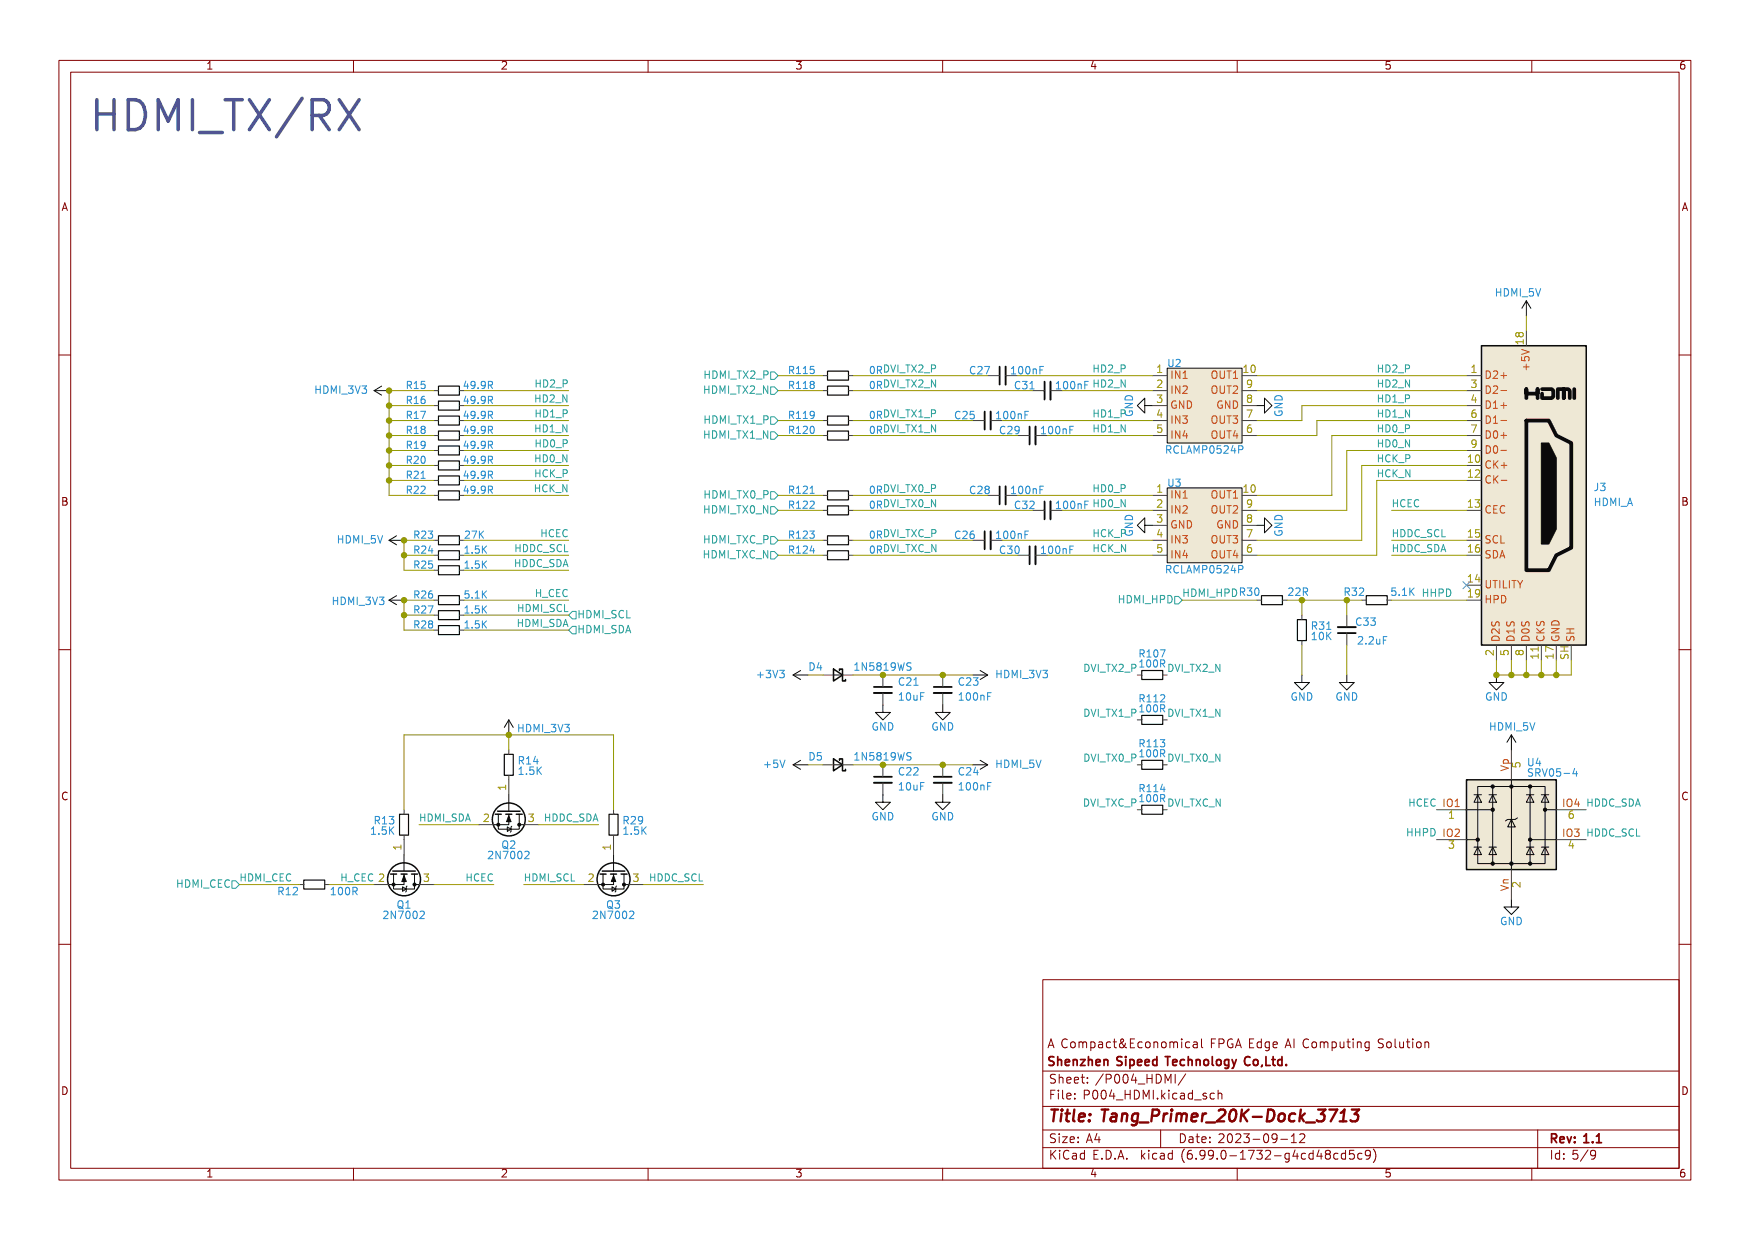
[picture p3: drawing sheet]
<svg xmlns="http://www.w3.org/2000/svg" width="297mm" height="210mm" viewBox="0 0 297 210" stroke-linecap="round" stroke-linejoin="round" font-family="sans-serif">
<g fill="none" stroke="#840000" stroke-width=".17">
<path d="M10 10.2h277v190.1h-277zM12 12.2h273v186.1h-273zM60 10.2v2M110 10.2v2M160 10.2v2M210 10.2v2M260 10.2v2M10 60.2h2M285 60.2h2M10 110.2h2M285 110.2h2M10 160.2h2"/>
<path d="M177 166.3h108v32h-108zM233.9 176.7l.2 .2 .6 .3 .1 .2-.1 .3-.2 .1-.6-.1M234.8 176.4l-.6-.1-.3 .3M235.5 176.9l.4-.1 .3 .3v.4l-.3 .3-.4-.1-.1-.2v-.4zM236.8 176.3v1.3l.2 .2M237.6 176.8l.1 .9 .3 .1 .2-.1M238.2 176.8v1M238.7 176.8h.6M238.9 176.3v1.3l.1 .1 .3 .1M239.8 176.3v.1M239.8 176.8v1M240.6 176.9l.3-.1 .3 .3v.4l-.3 .3-.3-.1-.2-.2v-.4z"/>
<path d="M241.9 176.9l.2-.1 .3 .1 .1 .9M241.9 176.8v1M285 160.2h2M60 198.3v2M110 198.3v2M160 198.3v2M177 194.8h108M177 191.8h108M177 187.8h108M177 181.8h108M185.8 193.4h1M186.5 192.9v1"/>
<path d="M197 191.8v3M197.8 182.3l.5 1.1 .5-1.1v1.5M199.5 182.3v1.5M201.3 182.2l-1.3 2M204.3 185.9l.3 .1 .2 .2v.2l-.5 .1M204.3 185.6h.5M206.1 185.6l-.4-.1-.3 .3v.4l.1 .2h.6M206.8 185.6l.2-.1 .3 .1 .1 .9M206.8 185v1.5M210 198.3v2M217.4 193.3h1.1M219.2 193.9h.8"/>
<path d="M219.2 192.8l.4-.4v1.5M220.6 192.5l.2-.1h.4l.2 .1 .1 .3-.1 .2-.9 .9h1M223.9 195.1l-.4 1.1h1M224.2 195.7v1M225.2 195.8l-.2-.2 .2-.4 .5 .1 .1 .2-.3 .3M225.2 195.8l-.2 .3v.5l.2 .1 .5-.1 .1-.2-.1-.4-.2-.2M225.2 195.8h.3M227.1 195.8l-.4-.1-.3 .3v.4l.1 .2h.6M228.4 195.8l-.4-.1-.3 .3v.4l.1 .2h.6M228.4 195.2v1.5M229.8 195.2h-.7l-.1 .7 .2-.1h.5l.2 .3-.1 .5-.2 .1h-.4l-.2-.1M231.2 195.8l-.5-.1-.2 .3v.4l.1 .2h.6"/>
<path d="M232.6 195.8l-.3 .3h-.4l-.2-.3v-.3l.2-.2 .4-.1 .2 .1a.99 .99 0 0 1-.3 1.4h-.3M233.1 195a1.72 1.72 0 0 1 0 2.3M260 198.3v2M261 191.8v6.5M269.5 195.1l-1.2 2M270.8 195.8l-.3 .3h-.2l-.3-.3v-.3l.1-.2 .4-.1 .3 .1a.99 .99 0 0 1-.4 1.4h-.3"/>
</g>
<path d="M215.9 179.8h.6M216.1 179.3v1.3l.1 .1 .3 .1M217.6 179.9l-.4-.1-.3 .3v.4l.1 .2h.6M217.6 179.3v1.5M218.3 180.7v.1M271 193.9h.8M271.3 192.6l.1-.2v1.5" fill="none" stroke="#840000" stroke-width=".3"/>
<path d="M225.6 188.3h1.4l-1.1 2M227.4 190.3h1.1M227.6 188.9l.6-.6-.2 2M229.5 188.3h1.2l-.8 .8h.3l.3 .1v.7l-.1 .2-.3 .2h-.6l-.3-.2" fill="none" stroke="#840000" stroke-width=".4"/>
<g fill="none" stroke="#0a0a0a" stroke-width=".33">
<path d="M168.1 69.8v3.1M170.7 62.2v3.1M175.8 72.4v3M178.3 64.8v3M168.1 90.2v3M170.7 82.5v3.1M175.8 92.7v3.1M178.3 85.1v3M148.3 117.6h3.1M158.5 117.6h3M227.1 106.4h3M148.3 132.8h3.1"/>
<path d="M158.5 132.8h3"/>
</g>
<g fill="none" stroke="#0a0a0a" stroke-width=".3">
<path d="M167.1 69.8v3.1M169.7 62.2v3.1M174.8 72.4v3M177.3 64.8v3M167.1 90.2v3M169.7 82.5v3.1M174.8 92.7v3.1M177.3 85.1v3M148.3 116.6h3.1M158.5 116.6h3M227.1 107.4h3M148.3 131.8h3.1"/>
<path d="M158.5 131.8h3"/>
</g>
<g fill="none" stroke="#493f36" stroke-width=".17">
<path d="M73.7 73.9h.7M73.7 66.3h.7M73.7 71.4h.7M73.7 68.8h.7M73.7 76.4h.7M73.7 79h.7M78 73.9h.7M78 66.3h.7M78 71.4h.7M78 68.8h.7M78 76.4h.7M78 79h.7"/>
<path d="M139.7 73.9h.8M139.7 63.7h.8M139.7 66.3h.8M139.7 71.4h.8M144 73.9h.8M144 63.7h.8M144 66.3h.8M144 71.4h.8M165.1 71.4h2M167.6 63.7h2.1M168.1 71.4h2.1M170.7 63.7h2"/>
<path d="M172.7 73.9h2.1M175.3 66.3h2M175.8 73.9h2M178.3 66.3h2M195.6 73.9h2.5M195.6 63.7h2.5M195.6 66.3h2.5M195.6 71.4h2.5M195.6 68.8h2.5M210.8 73.9h2.6M210.8 66.3h2.6M210.8 71.4h2.6"/>
<path d="M210.8 68.8h2.6M248.9 73.9h2.6M248.9 63.7h2.6M248.9 66.3h2.6M248.9 71.4h2.6M248.9 68.8h2.6M248.9 76.4h2.6M73.7 91.7h.7M73.7 84.1h.7M73.7 94.2h.7M73.7 81.5h.7M73.7 96.8h.7"/>
<path d="M78 91.7h.7M78 84.1h.7M78 94.2h.7M78 81.5h.7M78 96.8h.7M139.7 91.7h.8M139.7 84.1h.8M139.7 86.6h.8M139.7 94.2h.8M144 91.7h.8M144 84.1h.8M144 86.6h.8"/>
<path d="M144 94.2h.8M165.1 91.7h2M167.6 84.1h2.1M168.1 91.7h2.1M170.7 84.1h2M172.7 94.2h2.1M175.3 86.6h2M175.8 94.2h2M178.3 86.6h2M195.6 91.7h2.5M195.6 84.1h2.5M195.6 86.6h2.5"/>
<path d="M195.6 89.1h2.5M195.6 94.2h2.5M210.8 91.7h2.6M210.8 86.6h2.6M210.8 89.1h2.6M210.8 94.2h2.6M73.7 104.4h.7M73.7 106.9h.7M73.7 101.8h.7M78 104.4h.7M78 106.9h.7M78 101.8h.7"/>
<path d="M139.7 114.5h1.8M143 114.5h1.8M149.9 114.5v2.1M149.9 117.6v2M160 114.5v2.1M160 117.6v2M193 114.5h.8M197.4 114.5h.7M217.7 101.8h.7M221 104.4v.8M221 108.7v.8M228.6 104.4v2"/>
<path d="M228.6 107.4v2.1M235.5 101.8h.7M254 109.5v2.5M256.5 109.5v2.5M259.1 109.5v2.5M261.6 109.5v2.5M68.6 137.4v.8M81.3 139.9h2.5M86.4 127.2v.8M86.4 131.6v3.3M88.9 139.9h2.5M104.1 137.4v.8"/>
<path d="M139.7 129.8h1.8M143 129.8h1.8M149.9 129.8v2M149.9 132.8v2.1M160 129.8v2M160 132.8v2.1M193 137.4h.8M193 129.8h.8M193 122.2h.8M197.4 137.4h.7M197.4 129.8h.7M197.4 122.2h.7"/>
<path d="M243.8 137.4h5.1M256.5 127.2v5.1M264.2 137.4h5M50.8 150.1h.8M55.1 150.1h.8M63.5 150.1h2.5M68.6 141.7v3.3M71.1 150.1h2.6M99.1 150.1h2.5M104.1 141.7v3.3M106.7 150.1h2.5M243.8 142.5h5.1"/>
<path d="M256.5 147.6v5M264.2 142.5h5"/>
</g>
<g fill="none" stroke="#0a0a0a" stroke-width=".2">
<path d="M74.4 65.5h3.6v1.6h-3.6zM74.4 70.6h3.6v1.5h-3.6zM74.4 68.1h3.6v1.5h-3.6zM74.4 75.7h3.6v1.5h-3.6zM74.4 78.2h3.6v1.6h-3.6zM74.4 73.1h3.6v1.6h-3.6zM140.5 70.6h3.5v1.5h-3.5zM140.5 63h3.5v1.5h-3.5zM140.5 65.5h3.5v1.6h-3.5zM140.5 73.1h3.5v1.6h-3.5zM74.4 80.8h3.6v1.5h-3.6zM74.4 83.3h3.6v1.5h-3.6z"/>
<path d="M74.4 90.9h3.6v1.6h-3.6zM74.4 93.5h3.6v1.5h-3.6zM74.4 96h3.6v1.5h-3.6zM140.5 90.9h3.5v1.6h-3.5zM140.5 93.5h3.5v1.5h-3.5zM140.5 83.3h3.5v1.5h-3.5zM140.5 85.8h3.5v1.6h-3.5zM74.4 103.6h3.6v1.6h-3.6zM74.4 106.2h3.6v1.5h-3.6zM74.4 101.1h3.6v1.5h-3.6zM193.8 113.8h3.6v1.5h-3.6zM214.1 101.1h3.6v1.5h-3.6z"/>
<path d="M220.2 105.2h1.5v3.5h-1.5zM231.9 101.1h3.6v1.5h-3.6zM67.8 138.2h1.5v3.5h-1.5zM85.6 128h1.5v3.6h-1.5zM103.4 138.2h1.5v3.5h-1.5zM193.8 121.4h3.6v1.5h-3.6zM193.8 136.6h3.6v1.6h-3.6zM193.8 129h3.6v1.6h-3.6zM51.6 149.3h3.5v1.6h-3.5z"/>
</g>
<g fill="none" stroke="#0a0a0a" stroke-width=".17">
<path d="M259.1 51l-.8 1.3M259.1 51v2.6M259.1 51l.7 1.3M63.5 66.3l1.3 .8M63.5 66.3h2.5M64.8 65.5l-1.3 .8M194.3 68.8v-1.2l-1.3 1.2 1.3 1.3v-1.3h1.3M198.1 62.5h12.7v12.7h-12.7zM213.4 68.8h1.2v-1.2l1.3 1.2-1.3 1.3v-1.3M66 91.7l1.3 .8M66 91.7h2.6M67.3 90.9l-1.3 .8"/>
<path d="M194.3 89.1v-1.2l-1.3 1.2 1.3 1.3v-1.3h1.3M198.1 82.8h12.7v12.7h-12.7zM213.4 89.1h1.2v-1.2l1.3 1.2-1.3 1.3v-1.3M66 101.8l1.3 .8M66 101.8h2.6M67.3 101.1l-1.3 .7M134.6 114.5h2.6M134.6 114.5l1.3 .8M135.9 113.8l-1.3 .7M141.5 114.5h1.5M149.9 119.6v1.3h1.2l-1.2 1.3-1.3-1.3h1.3M160 119.6v1.3h1.3l-1.3 1.3-1.3-1.3h1.3"/>
<path d="M165.1 114.5h2.5M166.4 113.8l1.2 .7M167.6 114.5l-1.2 .8M221 114.5v1.3h1.2l-1.2 1.3-1.3-1.3h1.3M228.6 114.5v1.3h1.3l-1.3 1.3-1.3-1.3h1.3M254 114.5v1.3h1.3l-1.3 1.3-1.3-1.3h1.3M84.6 138.2v2.5h3.5v-2.5M86.4 138.2v1.7h-2.6M86.4 122.2v2.5M86.4 134.9v2.8M86.4 122.2l-.8 1.2M86.4 122.2l.7 1.2"/>
<path d="M88.1 139.9h.8M134.6 129.8l1.3 .8M134.6 129.8h2.6M135.9 129l-1.3 .8M141.5 129.8h1.5M149.9 134.9v1.2h1.2l-1.2 1.3-1.3-1.3h1.3M160 134.9v1.2h1.3l-1.3 1.3-1.3-1.3h1.3M165.1 129.8h2.5M166.4 129l1.2 .8M167.6 129.8l-1.2 .8M248.8 137.4h4.6M250.2 134.9h1.3"/>
<path d="M250.8 133.5h11.5v13.1h-11.5zM250.8 134.9l.7 1.2h-1.3zM252.7 134.9h1.3M253.4 134.9l.6 1.2h-1.3zM253.4 133.5v13.1M256.5 139.1l.7 1.2h-1.3zM256.5 124.7v2.5M256.5 132.3v15.3M256.5 124.7l-.7 1.3M256.5 124.7l.8 1.3M257.6 138.8l-.4 .3h-1.3l-.4 .2M259.1 134.9h1.2"/>
<path d="M259.7 134.9l.6 1.2h-1.2zM259.7 133.5v13.1M261.6 134.9h1.3M262.3 134.9l.6 1.2h-1.3zM262.3 137.4h1.9M66.8 148.3v2.6h3.6v-2.6M68.3 150.5l.7 .4-.7 .4zM68.6 148.3v1.8h-2.6M68.6 145v2.8M69.1 150.4l-.1 .1v.8l-.2 .1M70.4 150.1h.7M86.1 140.3l.6 .4-.6 .4z"/>
<path d="M86.9 140.2l-.2 .1v.8l-.1 .1M102.4 148.3v2.6h3.5v-2.6M103.9 150.5l.6 .4-.6 .4zM104.1 148.3v1.8h-2.5M104.1 145v2.8M104.6 150.4l-.1 .1v.8l-.1 .1M105.9 150.1h.8M248.9 142.5h1.9M250.2 143.8h1.3M250.8 143.8l.7 1.2h-1.3zM252.7 143.8h1.3M253.4 143.8l.6 1.2h-1.3z"/>
<path d="M256.5 152.6v1.3h1.3l-1.3 1.3-1.2-1.3h1.2M259.1 143.8h1.2M259.7 143.8l.6 1.2h-1.2zM259.7 142.5h4.5M261.6 143.8h1.3M262.3 143.8l.6 1.2h-1.3z"/>
</g>
<g fill="none" stroke="#0a0a0a" stroke-width=".25">
<path d="M251.5 58.7h17.7v50.8h-17.7zM141.5 113.5l1.5 1-1.5 1.1zM142.5 113.8v-.3h.5v2.1h.5v-.3M84.1 138.2h1M84.5 137.7h3.8M85.9 138.2h1M87.6 138.2h1M141.5 128.8l1.5 1-1.5 1zM142.5 129v-.2h.5v2h.5v-.2M248.9 132.3h15.3v15.3h-15.3zM66.3 148.3h1M66.7 147.8h3.8"/>
<path d="M68.1 148.3h1M69.8 148.3h1.1M101.9 148.3h1M102.2 147.8h3.8M103.6 148.3h1M105.4 148.3h1"/>
<circle cx="86.4" cy="139.1" r="2.79"/>
<circle cx="68.6" cy="149.2" r="2.79"/>
<circle cx="104.1" cy="149.2" r="2.79"/>
</g>
<g fill="#0a0a0a" stroke="#0a0a0a" stroke-width=".17">
<path d="M86.4 138.4l.3 1h-.7z"/>
<path d="M68.6 148.6l.4 1h-.8z"/>
<path d="M104.1 148.6l.4 1h-.7z"/>
<path d="M261.6 75.2h1.3l1.3 2.5v12.1l-1.3 2.5h-1.3z"/>
<circle cx="84.6" cy="139.9" r=".25"/>
<circle cx="88.1" cy="139.9" r=".25"/>
<circle cx="250.8" cy="142.5" r=".28"/>
<circle cx="253.4" cy="146.6" r=".28"/>
<circle cx="253.4" cy="137.4" r=".28"/>
<circle cx="253.4" cy="133.5" r=".28"/>
<circle cx="256.5" cy="146.6" r=".28"/>
<circle cx="256.5" cy="133.5" r=".28"/>
<circle cx="259.7" cy="146.6" r=".28"/>
<circle cx="259.7" cy="142.5" r=".28"/>
<circle cx="259.7" cy="133.5" r=".28"/>
<circle cx="262.3" cy="137.4" r=".28"/>
<circle cx="66.8" cy="150.1" r=".25"/>
<circle cx="70.4" cy="150.1" r=".25"/>
<circle cx="102.4" cy="150.1" r=".25"/>
<circle cx="105.9" cy="150.1" r=".25"/>
</g>
<g fill="#eee8d5" stroke="#eee8d5" stroke-width=".17">
<path d="M198.1 82.8h12.7v12.7h-12.7z"/>
<path d="M248.9 132.3h15.3v15.3h-15.3z"/>
<path d="M198.1 62.5h12.7v12.7h-12.7z"/>
<path d="M251.5 58.7h17.7v50.8h-17.7z"/>
</g>
<path d="M259.4 131.7h.2M259.4 130.7l.1 .2M267 131.3h.8" fill="none" stroke="#268bd2" stroke-width=".17"/>
<path d="M259.1 67.6v-1.6v.8h1.9v-.8v1.6M259.1 71.4h3.8l1.3 2.5 2.5 1.3v17.8l-2.5 1.2-1.3 2.6h-3.8zM261.7 66h1.7l.3 .3v1l-.3 .3h-1.7v-.8M264.4 67.6v-1.6h1v1.6v-1.6h.8l.2 .3v1.3M267.2 66v1.6" fill="none" stroke="#0a0a0a" stroke-width=".63"/>
<path d="M254.7 66.3h1M254.7 71.4h1M254.7 76.4h1M254.8 81.5h1" fill="none" stroke="#cb4b16" stroke-width=".17"/>
<path d="M130.8 63.1h.6l.7 .6-.7 .7h-.6zM130.8 70.7h.6l.7 .7-.7 .6h-.6zM130.8 65.7h.6l.7 .6-.7 .6h-.6zM130.8 73.3h.6l.7 .6-.7 .6h-.6zM130.8 91.1h.6l.7 .6-.7 .6h-.6zM130.8 93.6h.6l.7 .6-.7 .7h-.6zM130.8 86h.6l.7 .6-.7 .6h-.6zM130.8 83.4h.6l.7 .7-.7 .6h-.6zM97.2 103.8h.6v1.2h-.6l-.7-.6zM97.2 106.3h.6v1.3h-.6l-.7-.7zM199.4 101.2h.6l.7 .6-.7 .7h-.6zM39.4 149.5h.6l.6 .6-.6 .6h-.6z" fill="none" stroke="#2aa198" stroke-width=".17"/>
<path d="M57.6 16.9l3.4 5.1M61 16.9l-3.4 5.1" fill="none" stroke="#515593" stroke-width=".6"/>
<g fill="none" stroke="#990" stroke-width=".17">
<path d="M259.1 53.6v2.5M66 73.9h7.7M66 79h7.7M66 68.8h7.7M66 76.4h7.7M66 71.4h7.7M73.7 66.3h-7.7v17.8h7.7M78.7 66.3h17.8M78.7 73.9h17.8M78.7 79h17.8M78.7 68.8h17.8M78.7 76.4h17.8"/>
<path d="M78.7 71.4h17.8M132.1 66.3h7.6M132.1 73.9h7.6M132.1 63.7h7.6M132.1 71.4h7.6M144.8 66.3h30.5M144.8 73.9h27.9M144.8 63.7h22.8M144.8 71.4h20.3M170.2 71.4h25.4M172.7 63.7h22.9M177.8 73.9h17.8"/>
<path d="M180.3 66.3h15.3M213.4 66.3h35.5M213.4 63.7h35.5M248.9 71.4h-25.4v2.5h-10.1M248.9 73.9h-22.8v10.2h-12.7M248.9 79h-17.8v12.7h-17.7M248.9 68.8h-27.9v2.6h-7.6M248.9 76.4h-20.3v10.2h-15.2M66 81.5h7.7M68.6 94.2h5.1M73.7 91.7h-5.1v5.1h5.1M78.7 96.8h17.8"/>
<path d="M78.7 94.2h17.8M78.7 81.5h17.8M78.7 91.7h17.8M78.7 84.1h17.8M132.1 94.2h7.6M132.1 91.7h7.6M132.1 84.1h7.6M132.1 86.6h7.6M144.8 94.2h27.9M144.8 91.7h20.3M144.8 84.1h22.8M144.8 86.6h30.5"/>
<path d="M170.2 91.7h25.4M172.7 84.1h22.9M177.8 94.2h17.8M180.3 86.6h15.3M236.2 94.2h12.7M236.2 91.7h12.7M236.2 86.6h12.7M248.9 81.5h-15.2v12.7h-20.3M68.6 104.4h5.1M73.7 101.8h-5.1v5.1h5.1M78.7 106.9h17.8M78.7 104.4h17.8"/>
<path d="M78.7 101.8h17.8M137.2 114.5h2.5M144.8 114.5h20.3M200.7 101.8h12.7M218.4 101.8h10.2v2.6M221 101.8v2.6M221 109.5v5M228.6 109.5v5M236.2 101.8h12.7M254 112v2.5h12.7v-2.5M256.5 112v2.5M259.1 112v2.5"/>
<path d="M261.6 112v2.5M264.2 112v2.5M68.6 137.4v-12.7h35.5v12.7M71.1 139.9h10.2M86.4 124.7v2.5M91.4 139.9h10.2M144.8 129.8h20.3M40.6 150.1h10.2M55.9 150.1h7.6M73.7 150.1h10.1M88.9 150.1h10.2M109.2 150.1h10.2"/>
</g>
<path d="M248.3 98.7l1.2 1.2M249.5 98.7l-1.2 1.2" fill="none" stroke="#6c71c4" stroke-width=".17"/>
<g fill="#859900" stroke="#859900" stroke-width=".17">
<circle cx="149.9" cy="129.8" r=".46"/>
<circle cx="149.9" cy="114.5" r=".46"/>
<circle cx="86.4" cy="124.7" r=".46"/>
<circle cx="68.6" cy="101.8" r=".46"/>
<circle cx="68.6" cy="104.4" r=".46"/>
<circle cx="66" cy="71.4" r=".46"/>
<circle cx="66" cy="73.9" r=".46"/>
<circle cx="66" cy="76.4" r=".46"/>
<circle cx="66" cy="79" r=".46"/>
<circle cx="66" cy="81.5" r=".46"/>
<circle cx="68.6" cy="91.7" r=".46"/>
<circle cx="68.6" cy="94.2" r=".46"/>
<circle cx="66" cy="68.8" r=".46"/>
<circle cx="66" cy="66.3" r=".46"/>
<circle cx="221" cy="101.8" r=".46"/>
<circle cx="259.1" cy="114.5" r=".46"/>
<circle cx="254" cy="114.5" r=".46"/>
<circle cx="261.6" cy="114.5" r=".46"/>
<circle cx="228.6" cy="101.8" r=".46"/>
<circle cx="264.2" cy="114.5" r=".46"/>
<circle cx="256.5" cy="114.5" r=".46"/>
<circle cx="160" cy="129.8" r=".46"/>
<circle cx="160" cy="114.5" r=".46"/>
</g>
<text font-size="7.1" fill="#515593" x="15.2" y="23.1">HDMI_TX/RX</text>
<text font-size="2.8" fill="#840000" x="178" y="190.6">Title: Tang_Primer_20K-Dock_3713</text>
<g font-size="2.1" fill="#840000">
<text x="177.8" y="178">A Compact&amp;Economical FPGA Edge AI Computing Solution</text>
<text x="177.8" y="181">Shenzhen Sipeed Technology Co,Ltd.</text>
<text x="178" y="184">Sheet: /P004_HDMI/</text>
<text x="178" y="186.7">File: P004_HDMI.kicad_sch</text>
<text x="178" y="196.9">KiCad E.D.A. kicad (6.99.0-1732-g4cd48cd5c9)</text>
<text x="178" y="194.1">Size: A4</text>
<text x="200" y="194.1">Date: 2023-09-12</text>
<text x="263" y="194.1">Rev: 1.1</text>
<text x="263" y="196.9">Id: 5/9</text>
</g>
<g font-size="1.8" fill="#840000">
<text x="35" y="11.9">1</text>
<text x="85" y="11.9">2</text>
<text x="135" y="11.9">3</text>
<text x="185" y="11.9">4</text>
<text x="235" y="11.9">5</text>
<text x="285" y="11.9">6</text>
<text x="10.3" y="35.9">A</text>
<text x="285.3" y="35.9">A</text>
<text x="10.3" y="85.9">B</text>
<text x="285.3" y="85.9">B</text>
<text x="10.3" y="135.9">C</text>
<text x="285.3" y="135.9">C</text>
<text x="10.3" y="185.9">D</text>
<text x="285.3" y="185.9">D</text>
<text x="35" y="199.9">1</text>
<text x="85" y="199.9">2</text>
<text x="135" y="199.9">3</text>
<text x="185" y="199.9">4</text>
<text x="235" y="199.9">5</text>
<text x="285" y="199.9">6</text>
</g>
<g font-size="1.8" fill="#268bd2">
<text x="253.8" y="50.4">HDMI_5V</text>
<text x="164.7" y="63.6">C27</text>
<text x="171.8" y="63.6">100nF</text>
<text x="53.6" y="66.9">HDMI_3V3</text>
<text x="162.1" y="71.2">C25</text>
<text x="169.3" y="71.2">100nF</text>
<text x="172.3" y="66.2">C31</text>
<text x="217.8" y="70.8" transform="rotate(-90 217.8 70.8)">GND</text>
<text x="169.8" y="73.8">C29</text>
<text x="176.9" y="73.8">100nF</text>
<text x="198.1" y="77.1">RCLAMP0524P</text>
<text x="164.7" y="83.9">C28</text>
<text x="171.8" y="83.9">100nF</text>
<text x="270.6" y="83.4">J3</text>
<text x="172.3" y="86.5">C32</text>
<text x="270.5" y="86">HDMI_A</text>
<text x="57.3" y="92.3">HDMI_5V</text>
<text x="162.1" y="91.6">C26</text>
<text x="169.3" y="91.6">100nF</text>
<text x="169.8" y="94.1">C30</text>
<text x="176.9" y="94.1">100nF</text>
<text x="217.8" y="91.1" transform="rotate(-90 217.8 91.1)">GND</text>
<text x="198.1" y="97.4">RCLAMP0524P</text>
<text x="218.7" y="101.2">22R</text>
<text x="236.3" y="101.2">5.1K</text>
<text x="56.5" y="102.8">HDMI_3V3</text>
<text x="222.7" y="107">R31</text>
<text x="230.2" y="106.3">C33</text>
<text x="137.3" y="113.9">D4</text>
<text x="145.3" y="113.9">1N5819WS</text>
<text x="222.7" y="108.7">10K</text>
<text x="230.7" y="109.5">2.2uF</text>
<text x="128.7" y="115.2">+3V3</text>
<text x="152.6" y="116.5">C21</text>
<text x="152.7" y="119">10uF</text>
<text x="162.8" y="116.5">C23</text>
<text x="162.9" y="119">100nF</text>
<text x="169.1" y="115.2">HDMI_3V3</text>
<text x="219" y="119">GND</text>
<text x="226.6" y="119">GND</text>
<text x="252" y="119">GND</text>
<text x="88" y="124.4">HDMI_3V3</text>
<text x="147.9" y="124.1">GND</text>
<text x="158.1" y="124.1">GND</text>
<text x="252.9" y="124.1">HDMI_5V</text>
<text x="88.1" y="129.8">R14</text>
<text x="88.1" y="131.6">1.5K</text>
<text x="129.8" y="130.4">+5V</text>
<text x="145.3" y="129.2">1N5819WS</text>
<text x="152.6" y="131.7">C22</text>
<text x="162.8" y="131.7">C24</text>
<text x="169" y="130.4">HDMI_5V</text>
<text x="259.3" y="130.1">U4</text>
<text x="260" y="131.9">SRV05-4</text>
<text x="152.7" y="134.2">10uF</text>
<text x="162.9" y="134.2">100nF</text>
<text x="63.1" y="141.8">1.5K</text>
<text x="63.6" y="140">R13</text>
<text x="105.9" y="140">R29</text>
<text x="105.9" y="141.8">1.5K</text>
<text x="147.9" y="139.3">GND</text>
<text x="158.1" y="139.3">GND</text>
<text x="83.3" y="145.9">2N7002</text>
<text x="85.2" y="144.1">Q2</text>
<text x="47.3" y="152">R12</text>
<text x="56.3" y="152">100R</text>
<text x="67.4" y="154.3">Q1</text>
<text x="103" y="154.3">Q3</text>
<text x="65.5" y="156.1">2N7002</text>
<text x="101" y="156.1">2N7002</text>
<text x="254.6" y="157.1">GND</text>
</g>
<g font-size="1.8" fill="#b58900">
<text x="258.8" y="58.4" transform="rotate(-90 258.8 58.4)">18</text>
<text x="196.4" y="63.5">1</text>
<text x="211.1" y="63.5">10</text>
<text x="249.7" y="63.5">1</text>
<text x="196.4" y="66">2</text>
<text x="196.4" y="68.6">3</text>
<text x="196.4" y="71.1">4</text>
<text x="211.6" y="71.1">7</text>
<text x="211.6" y="68.6">8</text>
<text x="211.6" y="66">9</text>
<text x="249.7" y="66">3</text>
<text x="249.7" y="68.6">4</text>
<text x="249.7" y="71.1">6</text>
<text x="196.4" y="73.7">5</text>
<text x="211.6" y="73.7">6</text>
<text x="249.7" y="73.7">7</text>
<text x="249.7" y="76.2">9</text>
<text x="196.4" y="83.8">1</text>
<text x="211.1" y="83.8">10</text>
<text x="249.2" y="78.7">10</text>
<text x="249.2" y="81.3">12</text>
<text x="196.4" y="86.4">2</text>
<text x="196.4" y="88.9">3</text>
<text x="211.6" y="88.9">8</text>
<text x="211.6" y="86.4">9</text>
<text x="249.2" y="86.4">13</text>
<text x="196.4" y="91.4">4</text>
<text x="196.4" y="94">5</text>
<text x="211.6" y="94">6</text>
<text x="211.6" y="91.4">7</text>
<text x="249.2" y="91.4">15</text>
<text x="249.2" y="94">16</text>
<text x="249.2" y="99.1">14</text>
<text x="249.2" y="101.6">19</text>
<text x="253.7" y="111.2" transform="rotate(-90 253.7 111.2)">2</text>
<text x="256.3" y="111.2" transform="rotate(-90 256.3 111.2)">5</text>
<text x="258.8" y="111.2" transform="rotate(-90 258.8 111.2)">8</text>
<text x="261.4" y="111.7" transform="rotate(-90 261.4 111.7)">11</text>
<text x="263.9" y="111.7" transform="rotate(-90 263.9 111.7)">17</text>
<text x="266.4" y="112" transform="rotate(-90 266.4 112)">SH</text>
<text x="258.1" y="130.3" transform="rotate(-90 258.1 130.3)">5</text>
<text x="86.1" y="134.1" transform="rotate(-90 86.1 134.1)">1</text>
<text x="82.1" y="139.7">2</text>
<text x="89.7" y="139.7">3</text>
<text x="245.9" y="138.9">1</text>
<text x="266.2" y="138.9">6</text>
<text x="68.3" y="144.3" transform="rotate(-90 68.3 144.3)">1</text>
<text x="71.9" y="149.9">3</text>
<text x="99.8" y="149.9">2</text>
<text x="103.9" y="144.3" transform="rotate(-90 103.9 144.3)">1</text>
<text x="107.5" y="149.9">3</text>
<text x="245.9" y="144">3</text>
<text x="266.2" y="144">4</text>
<text x="258.1" y="150.6" transform="rotate(-90 258.1 150.6)">2</text>
</g>
<g font-size="1.8" fill="#2aa198">
<text x="119.7" y="64.4">HDMI_TX2_P</text>
<text x="119.6" y="66.9">HDMI_TX2_N</text>
<text x="179.4" y="66.2">100nF HD2_N</text>
<text x="192.4" y="70.8" transform="rotate(-90 192.4 70.8)">GND</text>
<text x="119.6" y="74.5">HDMI_TX1_N</text>
<text x="119.7" y="72">HDMI_TX1_P</text>
<text x="119.6" y="87.2">HDMI_TX0_N</text>
<text x="119.7" y="84.7">HDMI_TX0_P</text>
<text x="179.4" y="86.5">100nF HD0_N</text>
<text x="119.3" y="94.9">HDMI_TXC_N</text>
<text x="119.4" y="92.3">HDMI_TXC_P</text>
<text x="192.4" y="91.1" transform="rotate(-90 192.4 91.1)">GND</text>
<text x="200.7" y="101.5">HDMI_HPD R30</text>
<text x="241.3" y="101.5">HHPD</text>
<text x="98" y="105">HDMI_SCL</text>
<text x="98" y="107.6">HDMI_SDA</text>
<text x="190" y="102.5">HDMI_HPD</text>
<text x="265.3" y="137.2">IO4 HDDC_SDA</text>
<text x="238.8" y="142.1">HHPD IO2</text>
<text x="265.3" y="142.2">IO3 HDDC_SCL</text>
<text x="29.9" y="150.7">HDMI_CEC</text>
</g>
<g font-size="1.8" fill="#cb4b16">
<text x="198.6" y="64.4">IN1</text>
<text x="205.6" y="64.4">OUT1</text>
<text x="252" y="64.4">D2+</text>
<text x="259.7" y="62.4" transform="rotate(-90 259.7 62.4)">+5V</text>
<text x="198.6" y="66.9">IN2</text>
<text x="198.6" y="69.5">GND</text>
<text x="205.6" y="66.9">OUT2</text>
<text x="206.4" y="69.5">GND</text>
<text x="252" y="66.9">D2-</text>
<text x="252" y="69.5">D1+</text>
<text x="198.6" y="72">IN3</text>
<text x="198.6" y="74.5">IN4</text>
<text x="205.6" y="74.5">OUT4</text>
<text x="205.6" y="72">OUT3</text>
<text x="252" y="72">D1-</text>
<text x="252" y="74.5">D0+</text>
<text x="252" y="77.1">D0-</text>
<text x="252" y="79.6">CK+</text>
<text x="252" y="82.2">CK-</text>
<text x="198.6" y="84.7">IN1</text>
<text x="198.6" y="87.2">IN2</text>
<text x="198.6" y="89.8">GND</text>
<text x="205.6" y="84.7">OUT1</text>
<text x="205.6" y="87.2">OUT2</text>
<text x="206.4" y="89.8">GND</text>
<text x="252" y="87.2">CEC</text>
<text x="198.6" y="92.3">IN3</text>
<text x="198.6" y="94.9">IN4</text>
<text x="205.6" y="94.9">OUT4</text>
<text x="205.6" y="92.3">OUT3</text>
<text x="252" y="92.3">SCL</text>
<text x="252" y="94.9">SDA</text>
<text x="252" y="99.9">UTILITY</text>
<text x="252" y="102.5">HPD</text>
<text x="254.6" y="109" transform="rotate(-90 254.6 109)">D2S</text>
<text x="257.2" y="109" transform="rotate(-90 257.2 109)">D1S</text>
<text x="259.7" y="109" transform="rotate(-90 259.7 109)">D0S</text>
<text x="262.3" y="109" transform="rotate(-90 262.3 109)">CKS</text>
<text x="264.8" y="109" transform="rotate(-90 264.8 109)">GND</text>
<text x="267.3" y="109" transform="rotate(-90 267.3 109)">SH</text>
<text x="256.3" y="130.9" transform="rotate(-90 256.3 130.9)">Vp</text>
<text x="256.3" y="151.2" transform="rotate(-90 256.3 151.2)">Vn</text>
</g>
<g font-size="1.8" fill="#990">
<text x="228.2" y="101.2">R32</text>
<text x="137.3" y="129.2">D5</text>
</g>
<g font-size="1.7" fill="#2aa198">
<text x="91" y="66">HD2_P</text>
<text x="147.6" y="63.6">0RDVI_TX2_P</text>
<text x="185.4" y="63.4">HD2_P</text>
<text x="233.7" y="66">HD2_N</text>
<text x="233.7" y="63.4">HD2_P</text>
<text x="91" y="68.5">HD2_N</text>
<text x="91" y="71">HD1_P</text>
<text x="147.6" y="71.2">0RDVI_TX1_P</text>
<text x="147.6" y="66.1">0RDVI_TX2_N</text>
<text x="185.4" y="71">HD1_P</text>
<text x="233.7" y="71">HD1_N</text>
<text x="233.7" y="68.5">HD1_P</text>
<text x="91" y="73.6">HD1_N</text>
<text x="91" y="76.1">HD0_P</text>
<text x="147.6" y="73.7">0RDVI_TX1_N</text>
<text x="185.4" y="73.6">HD1_N</text>
<text x="233.7" y="76.1">HD0_N</text>
<text x="233.7" y="73.6">HD0_P</text>
<text x="90.7" y="83.7">HCK_N</text>
<text x="90.8" y="81.2">HCK_P</text>
<text x="91" y="78.7">HD0_N</text>
<text x="147.6" y="83.9">0RDVI_TX0_P</text>
<text x="185.4" y="83.7">HD0_P</text>
<text x="233.7" y="78.7">HCK_P</text>
<text x="233.7" y="81.2">HCK_N</text>
<text x="147.6" y="86.4">0RDVI_TX0_N</text>
<text x="236.2" y="86.3">HCEC</text>
<text x="87.3" y="93.9">HDDC_SCL</text>
<text x="91.7" y="91.4">HCEC</text>
<text x="147.6" y="91.5">0RDVI_TXC_P</text>
<text x="147.6" y="94">0RDVI_TXC_N</text>
<text x="185.4" y="91.4">HCK_P</text>
<text x="185.4" y="93.9">HCK_N</text>
<text x="236.2" y="91.4">HDDC_SCL</text>
<text x="236.2" y="93.9">HDDC_SDA</text>
<text x="87.1" y="96.4">HDDC_SDA</text>
<text x="90.8" y="101.5">H_CEC</text>
<text x="87.7" y="106.6">HDMI_SDA</text>
<text x="87.8" y="104.1">HDMI_SCL</text>
<text x="184.1" y="114.2">DVI_TX2_P</text>
<text x="198.1" y="114.2">DVI_TX2_N</text>
<text x="184.1" y="121.8">DVI_TX1_P</text>
<text x="198.1" y="121.8">DVI_TX1_N</text>
<text x="184.1" y="129.5">DVI_TX0_P</text>
<text x="198.1" y="129.5">DVI_TX0_N</text>
<text x="183.8" y="137.1">DVI_TXC_P</text>
<text x="198.1" y="137.1">DVI_TXC_N</text>
<text x="239" y="137.1">HCEC IO1</text>
<text x="71.1" y="139.6">HDMI_SDA</text>
<text x="92.2" y="139.6">HDDC_SDA</text>
<text x="40.6" y="149.8">HDMI_CEC</text>
<text x="57.7" y="149.8">H_CEC 2</text>
<text x="79" y="149.8">HCEC</text>
<text x="88.9" y="149.8">HDMI_SCL</text>
<text x="110.1" y="149.8">HDDC_SCL</text>
</g>
<g font-size="1.7" fill="#268bd2">
<text x="134.1" y="63.6">R115</text>
<text x="198.2" y="62.4">U2</text>
<text x="69.1" y="66.1">R15</text>
<text x="69.1" y="71.2">R17</text>
<text x="69.1" y="68.6">R16</text>
<text x="78.9" y="66.1">49.9R</text>
<text x="78.9" y="71.2">49.9R</text>
<text x="78.9" y="68.6">49.9R</text>
<text x="134.1" y="71.2">R119</text>
<text x="134.1" y="66.1">R118</text>
<text x="69.1" y="76.3">R19</text>
<text x="69.1" y="73.7">R18</text>
<text x="78.9" y="76.3">49.9R</text>
<text x="78.9" y="73.7">49.9R</text>
<text x="134.1" y="73.7">R120</text>
<text x="69.1" y="78.8">R20</text>
<text x="69.1" y="81.3">R21</text>
<text x="69.1" y="83.9">R22</text>
<text x="78.9" y="78.8">49.9R</text>
<text x="78.9" y="81.3">49.9R</text>
<text x="78.9" y="83.9">49.9R</text>
<text x="134.1" y="83.9">R121</text>
<text x="198.2" y="82.7">U3</text>
<text x="134.1" y="86.4">R122</text>
<text x="70.3" y="91.5">R23</text>
<text x="70.3" y="94">R24</text>
<text x="79" y="94">1.5K</text>
<text x="79" y="91.5">27K</text>
<text x="134.1" y="91.5">R123</text>
<text x="134.1" y="94">R124</text>
<text x="70.3" y="101.7">R26</text>
<text x="70.3" y="96.6">R25</text>
<text x="79" y="101.7">5.1K</text>
<text x="79" y="96.6">1.5K</text>
<text x="70.3" y="104.2">R27</text>
<text x="70.3" y="106.7">R28</text>
<text x="79" y="104.2">1.5K</text>
<text x="79" y="106.7">1.5K</text>
<text x="193.6" y="111.7">R107</text>
<text x="193.6" y="113.4">100R</text>
<text x="193.6" y="119.3">R112</text>
<text x="193.6" y="121">100R</text>
<text x="193.6" y="126.9">R113</text>
<text x="193.6" y="128.6">100R</text>
<text x="193.6" y="134.5">R114</text>
<text x="193.6" y="136.2">100R</text>
</g>
</svg>
